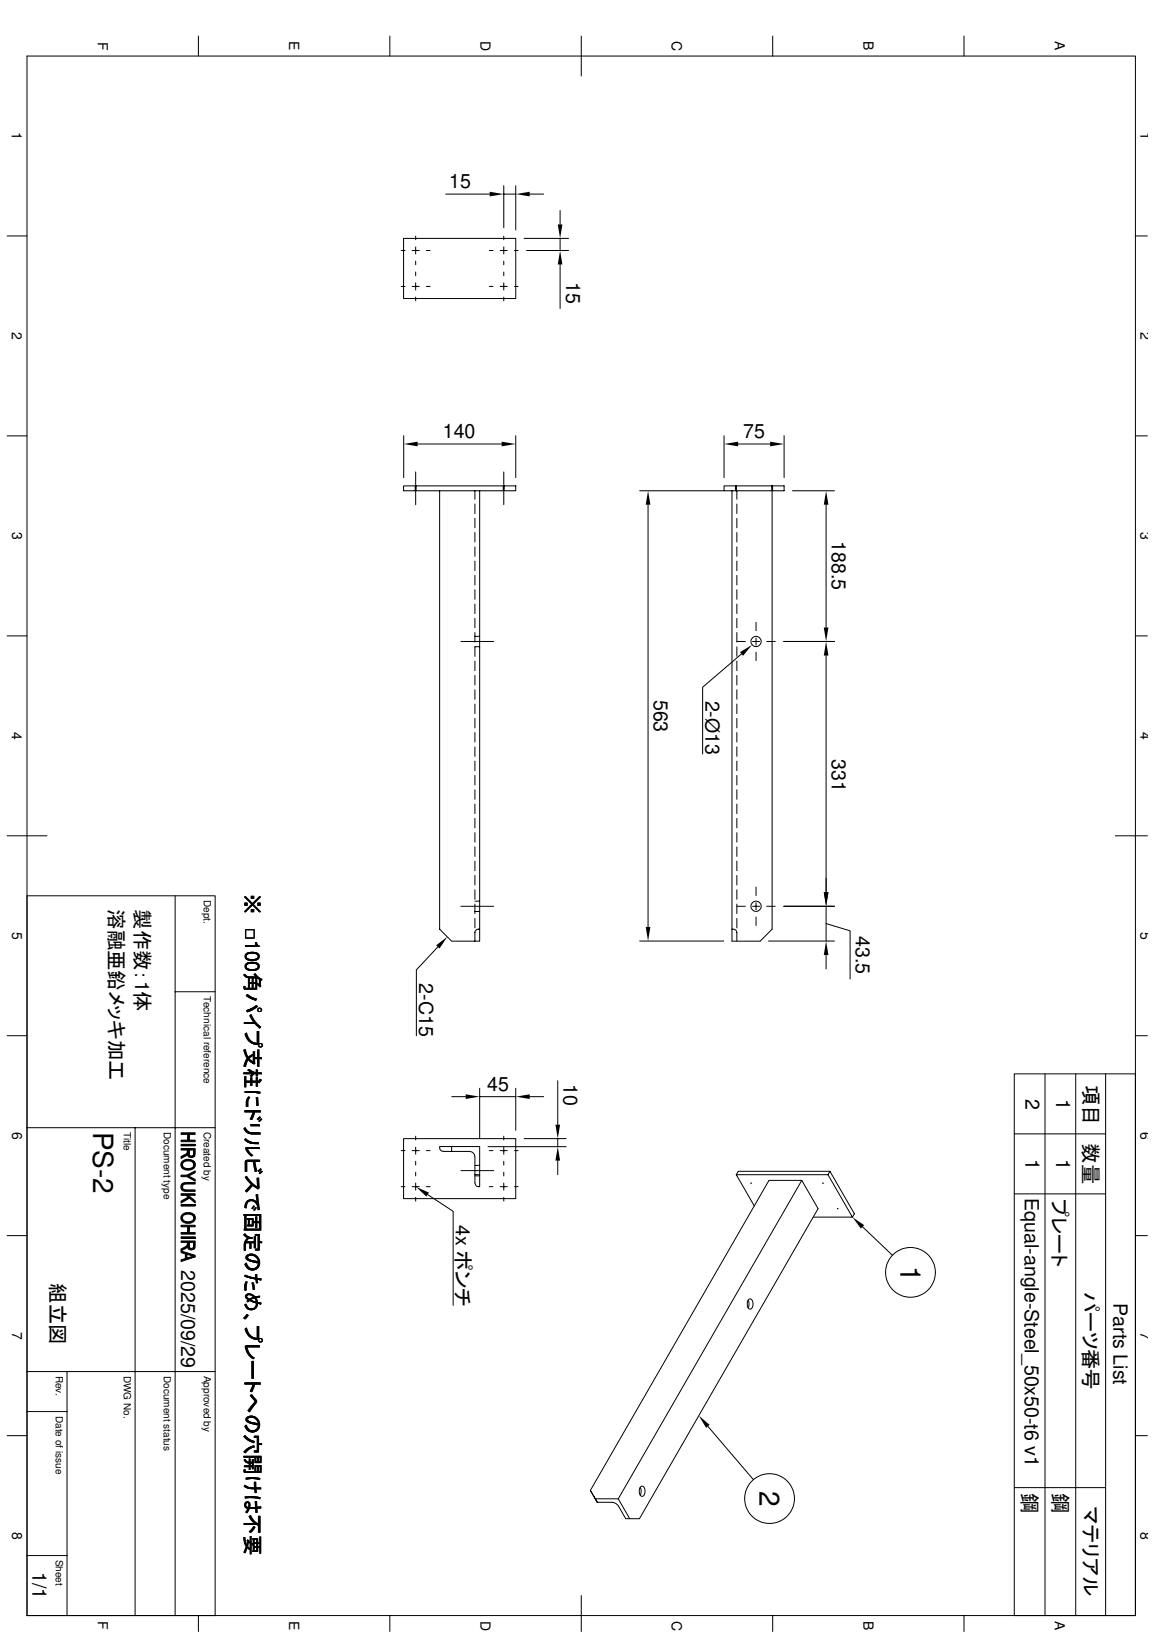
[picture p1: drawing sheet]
<svg xmlns="http://www.w3.org/2000/svg" width="210mm" height="297mm" viewBox="0 0 210 297" stroke-linecap="round" stroke-linejoin="round" font-family="sans-serif">
<g fill="none" stroke="#000" stroke-width=".18">
<path d="M4.9 10.2h201.6v283.8h-201.6zM36.1 6.6v3.6M70.9 6.6v3.6M105.7 6.6v7.2M140.5 6.6v3.6M175.3 6.6v3.6M81.1 35.3h8M91.6 33.8v7.6M91.6 35.3h2.2M93.8 33.8v8.1M96.4 35.3h2.5M101.9 38.3v2.6"/>
<path d="M1.3 42.9h3.6M73 45.6h.7M73 52.1h.7M73.4 43.4h20.4v10.9h-20.4zM75 45.6h1.3M75 52.1h1.3M75.6 43v.6M75.6 44.9v1.3M75.6 47.5v.7M75.6 49.5v.7M75.6 51.5v1.3M75.6 54.1v.7"/>
<path d="M77.6 45.6h.6M77.6 52.1h.6M89 45.6h.7M89 52.1h.7M91 45.6h1.3M91 52.1h1.3M91.6 43v.6M91.6 44.9v1.3M91.6 47.5v.7M91.6 49.5v.7M91.6 51.5v1.3M91.6 54.1v.7"/>
<path d="M93.6 45.6h.6M93.6 52.1h.6M95.3 43.4h8.1M95.8 45.6h7.6M101.9 43.4v2.2M101.9 48.1v8.1M206.5 42.9h2.2M1.3 79.3h3.6M73.4 79.3v7.6M93.8 79.3v7.6M131.7 79.3v7.6M142.6 79.3v7.6"/>
<path d="M206.5 79.3h2.2M73.4 88.4h20.4v.9h-20.4zM75.5 88.4v.9M75.6 85.9v6M75.7 88.4v.9M76 80.8h15.2M80 89.3v79.8l2.1 2.2h5.1v-82M86.4 89.3v1.6M86.4 91.7v1.8M86.4 94.3v1.8M86.4 96.9v1.8M86.4 99.5v1.8"/>
<path d="M91.5 88.4v.9M91.6 85.9v6M91.7 88.4v.9M116.4 89.3h15.2M117.9 91.9v76.8M131.7 88.4h10.9v.9h-10.9zM133.1 89.3v82h5.2l2.1-2.2v-79.8M133.8 88.4v.9M133.9 88.4v.9M134 89.3v1.6M134 91.7v1.8M134 94.3v1.8"/>
<path d="M134 96.9v1.8M134 99.5v1.8M134.3 80.8h5.8M140.4 88.4v.9M140.5 88.4v.9M144.1 89.3h7.7M150.3 91.9v22.3M1.3 115.7h3.6M83.8 116.8h6M86.4 102.1v1.8M86.4 104.7v1.8M86.4 107.3v1.8"/>
<path d="M86.4 109.9v1.8M86.4 112.5v1.8M86.4 115.1v1.8M86.4 115.8h.8M87.2 117.7h-.8v1.8M134 102.1v1.8M134 104.7v1.8M134 107.3v1.8M134 109.9v1.8M134 112.5v1.8M134 115.1v1.8M134 117.7v1.8"/>
<path d="M134 116.8h1.6M134.9 119l-7.1 6.1v12.1M136.9 116.8h1.3M137.5 113.3v1.5M137.5 116.1v1.3M137.5 118.7v1.5M139.5 116.8h1.5M142.6 116.8h9.2M150.3 119.3v43.1M206.5 115.7h2.2M86.4 120.3v1.8M86.4 122.9v1.8"/>
<path d="M86.4 125.5v1.8M86.4 128.1v1.8M86.4 130.7v1.8M86.4 133.3v1.8M86.4 135.9v1.8M86.4 138.5v1.8M134 120.3v1.8M134 122.9v1.8M134 125.5v1.8M134 128.1v1.8M134 130.7v1.8M134 133.3v1.8"/>
<path d="M134 135.9v1.8M134 138.5v1.8M1.3 152.1h7.3M86.4 141.1v1.8M86.4 143.7v1.8M86.4 146.3v1.8M86.4 148.9v1.8M86.4 151.6v1.7M86.4 154.1v1.8M86.4 156.7v1.8M86.4 159.3v1.8M134 141.1v1.8"/>
<path d="M134 143.7v1.8M134 146.3v1.8M134 148.9v1.8M134 151.6v1.7M134 154.1v1.8M134 156.7v1.8M134 159.3v1.8M202.9 152.1h5.8M4.9 163h34.2v131M31.9 163v131M79.6 172.4l-3.9 4.1v12M83.8 165h6"/>
<path d="M86.4 161.9v1.8M86.4 164.5v1.8M86.4 167.2v1.7M86.4 165.9h.8M86.4 164h.8M87.2 169.1a.69 .69 0 0 0-.8 .7v1.5M116.4 171.3h15.2M133.1 169.1a.7 .7 0 0 1 .9 .7v1.5M134 161.9v1.8M134 164.5v1.8M134 167.2v1.7M134 165h1.6"/>
<path d="M136.9 165h1.3M137.5 161.5v1.5M137.5 164.3v1.3M137.5 166.9v1.5M139.5 165h1.5M139.8 171.3h12M142.6 165h9.2M150.3 165v6.3zM150.3 168.1l4.3 1.3v8.8M150.3 173.8v2.6M1.3 188.5h3.6M31.9 180.5h7.2"/>
<path d="M82.2 199.6h2.5M87.2 198.1v9.1M87.2 199.6h6.6M93.8 198.1v7.6M96.4 199.6h2.5M101.5 196.7v8M190.1 195.5v98.5M195.7 195.5v98.5M201.1 195.5v98.5M206.5 188.5h2.2M4.9 205.3h34.2M24.6 205.3v88.7"/>
<path d="M32.9 207.5h1.2l.3-1v1h1.1v.3h-2.6zM32.9 206.2h2.6v.3h-1.1l-.3 1v-1h-1.2zM32.9 208.3h2.6v.3h-2.6zM32.9 210.5l1-.5 .2-.4v.5l-.1 .2-1.1 .5zM32.9 209h2.6l-.1 1.4-.1 .1-.1-1.2h-.8l-.1 1.2-.2-.4v-.8h-1.2zM32.9 213.9h1.1l1.5 .8v.3l-1.5-.8h-1.1zM32.9 218.6l1.3-.7 .3 .2-1.6 .9zM32.9 217.3h2.6v.3h-2.6zM32.9 219.2h2.6v.3h-2.6zM33.1 215.5l.1-.1v.6a.56 .56 0 0 0 .8 .6h1.5v.2h-1.5a.84 .84 0 0 1-1-.3 .84 .84 0 0 1 .1-1zM33.2 211.3l.7-.3 .7 .1 .7 .3-.1 .6a1.15 1.15 0 0 0-1.8-.4l-.2 .3v.7l-.3-.5v-.4zM33.2 212a1.16 1.16 0 0 0 2 .3l.1-.9 .2 .3v.6l-.4 .5-.5 .1h-.8l-.5-.2z"/>
<path d="M33.2 215.4l.7-.2h1.6v.3h-1.5a.58 .58 0 0 0-.8 .5zM33.8 217.6h.4l1.3 1v.3zM34 213.9l1.5-.8v.3l-1.2 .7zM34.4 209.3v.6a.42 .42 0 0 0 .4 .5 .42 .42 0 0 0 .4-.4l.1 .5-.4 .2-.5-.1zM73 209.4h.7M73 216h.7M73.4 207.2h20.4v11h-20.4zM75 209.4h1.3M75 216h1.3M75.6 206.8v.7M75.6 208.8v1.3M75.6 211.4v.6"/>
<path d="M75.6 213.4v.6M75.6 215.3v1.3M75.6 217.9v.7M77.6 209.4h.6M77.6 216h.6M77.8 217.4l4.6 3.1v17.1M80.6 209.5a.69 .69 0 0 1-.6-.8h2.1v.9h-1.5M82.1 209.6h3.3a.94 .94 0 0 1 1 .9M82.1 208.7h5.1v5.1M83.8 213.1h6M86.4 213.8h.8v2.2a.67 .67 0 0 1-.8-.7zM86.4 210.5v3.3"/>
<path d="M86.4 214h.8M86.4 212.1h.8M88.8 208.7h14.2M89 209.4h.7M89 216h.7M91 209.4h1.3M91 216h1.3M91.6 206.8v.7M91.6 208.8v1.3M91.6 211.4v.6M91.6 213.4v.6M91.6 215.3v1.3"/>
<path d="M91.6 217.9v.7M93.6 209.4h.6M93.6 216h.6M95.3 207.2h7.7M101.5 207.2v1.5M101.5 211.2v2.6M133.9 213.8h16.7l.4-.6 4.4 7.7-.4 .6h-7.1M136.5 215.3l.2 .1zM145.8 214.8l-33.3 58h-4.2M149.6 215.3l.2 .1zM150.6 213.8l4.4 7.7M151 213.2h-16.7l-.4 .6 3.3 5.7"/>
<path d="M152.3 220h.1zM184.5 206.4h16.6M184.5 217.3h16.6M1.3 224.9h3.6M32.9 224.3h1.2l.3-1v1h1.1v.3h-2.6zM32.9 223h2.6v.3h-1.1l-.3 1v-1h-1.2zM32.9 225.1h2.6v.3h-2.6zM32.9 227.3l1-.5 .2-.4v.5l-.2 .3-1 .5zM32.9 225.9h2.6l-.1 1.3-.1 .2-.1-1.3h-.8v1.3l-.3-.4v-.9h-1.2zM32.9 227.7l2.6 .8v.3l-1.5-.5-.3 .8v-.9l-.8-.2zM32.9 229.3l.8-.2 .3-.8v.7l1.2-.4 .3 .2-2.6 .8zM33.1 221.1l.6-.4h1l.6 .3-.1 .7a1.15 1.15 0 0 0-1.8-.4l-.2 .3v.7l-.1-.1a.83 .83 0 0 1 0-1.1z"/>
<path d="M33.2 221.7l.1 .3 .2 .2 .9 .2a.77 .77 0 0 0 .8-.7l.1-.7 .2 .4v.6l-.4 .4-.7 .3-.6-.1-.5-.2zM34.4 226.1v.6a.42 .42 0 0 0 .4 .5 .42 .42 0 0 0 .4-.4l.1 .6-.4 .1-.5-.1zM136.1 236.6a1.38 1.38 0 0 1 0 1.4M136.2 236.5a.53 .53 0 0 1 .6 .1 .53 .53 0 0 1 .1 .5 .82 .82 0 0 1-.6 1.2 1.29 1.29 0 0 1-.1-1.8zM156.9 223.3l5.4 5.2M206.5 224.9h2.2M4.9 256.9h7.3M4.9 249.6h34.2M12.2 249.6v44.4M128.8 259.6l8.2 9.7M1.3 261.3h3.6M107.4 271.3l32.5-56.5h5.9l3 5.2-32.5 56.4h-2.5l-1.3-2.3"/>
<path d="M107.5 271.4l-.1-.1 1.2 2.1-1.1-2M108.6 273.4h2.7a1.43 1.43 0 0 1 1.2 .7M112.5 272.8l2 3.6M116.4 270.7a1.38 1.38 0 0 1 0 1.4M116.6 270.6a.53 .53 0 0 1 .5 0 .53 .53 0 0 1 .2 .6 .82 .82 0 0 1-.6 1.1 1.29 1.29 0 0 1-.1-1.7zM184.5 270.8h16.6M206.5 261.3h2.2M4.9 283.1h7.3M36.1 294v2.9M70.9 294v2.9M105.7 290.4v6.5M140.5 294v2.9"/>
<path d="M175.3 294v2.9M184.5 294v-98.5h22v98.5"/>
<circle cx="75.6" cy="45.6" r=".06"/>
<circle cx="75.6" cy="52.1" r=".06"/>
<circle cx="91.6" cy="45.6" r=".06"/>
<circle cx="91.6" cy="52.1" r=".06"/>
<circle cx="137.5" cy="116.8" r=".93"/>
<circle cx="137.5" cy="165" r=".93"/>
<circle cx="75.6" cy="216" r=".06"/>
<circle cx="75.6" cy="209.4" r=".06"/>
<circle cx="91.6" cy="216" r=".06"/>
<circle cx="91.6" cy="209.4" r=".06"/>
<circle cx="165.6" cy="231.6" r="4.5"/>
<circle cx="140" cy="272.8" r="4.5"/>
</g>
<g fill="#000">
<path d="M89.1 34.9l2.5 .4-2.5 .5zM93.8 35.3l2.6-.4v.9zM101.5 40.9h.8l-.4 2.5zM101.9 45.6l.4 2.5h-.8zM73.4 80.8l2.6-.4v.8zM91.2 80.4l2.6 .4-2.6 .4zM117.9 89.3l.4 2.6h-.8zM131.7 80.8l2.6-.4v.8zM140.1 80.4l2.5 .4-2.5 .4zM150.3 89.3l.4 2.6h-.9zM134.6 118.7l2.2-1.3-1.7 2zM149.8 114.2h.9l-.4 2.6z"/>
<path d="M150.3 116.8l.4 2.5h-.9zM79.3 172.1l2.1-1.6-1.5 2.1zM117.5 168.7h.8l-.4 2.6zM149.8 162.4h.9l-.4 2.6zM150.3 171.3l.4 2.5h-.9zM84.7 199.2l2.5 .4-2.5 .4zM93.8 199.6l2.6-.4v.8zM75.7 216l2.3 1.1-.4 .7zM101.5 208.7l.4 2.5h-.9zM101 204.7h.9l-.4 2.5zM155 221.5l2.2 1.5-.6 .6zM127.1 257.7l2 1.6-.7 .6z"/>
<path d="M32.9 210.5l1-.5 .2-.4v.5l-.1 .2-1.1 .5z" fill-rule="evenodd"/>
<path d="M32.9 218.6l1.3-.7 .3 .2-1.6 .9z" fill-rule="evenodd"/>
<path d="M34.4 209.3v.6a.42 .42 0 0 0 .4 .5 .42 .42 0 0 0 .4-.4l.1 .5-.4 .2-.5-.1z" fill-rule="evenodd"/>
<path d="M33.2 211.3l.7-.3 .7 .1 .7 .3-.1 .6a1.15 1.15 0 0 0-1.8-.4l-.2 .3v.7l-.3-.5v-.4z" fill-rule="evenodd"/>
<path d="M32.9 207.5h1.2l.3-1v1h1.1v.3h-2.6z" fill-rule="evenodd"/>
<path d="M32.9 206.2h2.6v.3h-1.1l-.3 1v-1h-1.2z" fill-rule="evenodd"/>
<path d="M32.9 209h2.6l-.1 1.4-.1 .1-.1-1.2h-.8l-.1 1.2-.2-.4v-.8h-1.2z" fill-rule="evenodd"/>
<path d="M34 213.9l1.5-.8v.3l-1.2 .7z" fill-rule="evenodd"/>
<path d="M32.9 213.9h1.1l1.5 .8v.3l-1.5-.8h-1.1z" fill-rule="evenodd"/>
<path d="M33.1 215.5l.1-.1v.6a.56 .56 0 0 0 .8 .6h1.5v.2h-1.5a.84 .84 0 0 1-1-.3 .84 .84 0 0 1 .1-1z" fill-rule="evenodd"/>
<path d="M33.2 215.4l.7-.2h1.6v.3h-1.5a.58 .58 0 0 0-.8 .5z" fill-rule="evenodd"/>
<path d="M33.8 217.6h.4l1.3 1v.3z" fill-rule="evenodd"/>
<path d="M32.9 217.3h2.6v.3h-2.6z" fill-rule="evenodd"/>
<path d="M33.2 212a1.16 1.16 0 0 0 2 .3l.1-.9 .2 .3v.6l-.4 .5-.5 .1h-.8l-.5-.2z" fill-rule="evenodd"/>
<path d="M32.9 227.3l1-.5 .2-.4v.5l-.2 .3-1 .5z" fill-rule="evenodd"/>
<path d="M33.1 221.1l.6-.4h1l.6 .3-.1 .7a1.15 1.15 0 0 0-1.8-.4l-.2 .3v.7l-.1-.1a.83 .83 0 0 1 0-1.1z" fill-rule="evenodd"/>
<path d="M34.4 226.1v.6a.42 .42 0 0 0 .4 .5 .42 .42 0 0 0 .4-.4l.1 .6-.4 .1-.5-.1z" fill-rule="evenodd"/>
<path d="M32.9 224.3h1.2l.3-1v1h1.1v.3h-2.6z" fill-rule="evenodd"/>
<path d="M32.9 223h2.6v.3h-1.1l-.3 1v-1h-1.2z" fill-rule="evenodd"/>
<path d="M32.9 225.9h2.6l-.1 1.3-.1 .2-.1-1.3h-.8v1.3l-.3-.4v-.9h-1.2z" fill-rule="evenodd"/>
<path d="M32.9 227.7l2.6 .8v.3l-1.5-.5-.3 .8v-.9l-.8-.2z" fill-rule="evenodd"/>
<path d="M32.9 229.3l.8-.2 .3-.8v.7l1.2-.4 .3 .2-2.6 .8z" fill-rule="evenodd"/>
<path d="M33.2 221.7l.1 .3 .2 .2 .9 .2a.77 .77 0 0 0 .8-.7l.1-.7 .2 .4v.6l-.4 .4-.7 .3-.6-.1-.5-.2z" fill-rule="evenodd"/>
</g>
<path d="M32.9 208.4h2.6M32.9 219.4h2.6M32.9 225.2h2.6" fill="none" stroke="#000" stroke-width=".28"/>
<g font-size="5.1">
<text x="16.9" y="206" transform="rotate(90 16.9 206)">PS-2</text>
<text x="163.8" y="230.4" transform="rotate(90 163.8 230.4)">1</text>
<text x="138.2" y="271.4" transform="rotate(90 138.2 271.4)">2</text>
</g>
<g font-size="3.7">
<text x="19.9" y="163" transform="rotate(90 19.9 163)">溶融亜鉛メッキ加工</text>
<text x="24.6" y="163" transform="rotate(90 24.6 163)">製作数：1体</text>
<text x="44.7" y="162.7" transform="rotate(90 44.7 162.7)">※　□100角パイプ支柱にドリルビスで固定のため、プレートへの穴開けは不要</text>
<text x="197.1" y="197.5" transform="rotate(90 197.1 197.5)">項目</text>
<text x="197.1" y="208.1" transform="rotate(90 197.1 208.1)">数量</text>
<text x="191.4" y="218.2" transform="rotate(90 191.4 218.2)">プレート</text>
<text x="9.2" y="233.6" transform="rotate(90 9.2 233.6)">組立図</text>
<text x="197.1" y="235.1" transform="rotate(90 197.1 235.1)">パーツ番号</text>
<text x="186" y="271.7" transform="rotate(90 186 271.7)">鋼</text>
<text x="191.6" y="271.7" transform="rotate(90 191.6 271.7)">鋼</text>
<text x="197.1" y="274.2" transform="rotate(90 197.1 274.2)">マテリアル</text>
</g>
<g font-size="3.6">
<text x="81.7" y="34.3">15</text>
<text x="103" y="51.3" transform="rotate(90 103 51.3)">15</text>
<text x="80.5" y="79.8">140</text>
<text x="135.2" y="79.8">75</text>
<text x="151.3" y="98.5" transform="rotate(90 151.3 98.5)">188.5</text>
<text x="118.9" y="127.3" transform="rotate(90 118.9 127.3)">563</text>
<text x="128.3" y="127.5" transform="rotate(90 128.3 127.5)">2-Ø13</text>
<text x="151.3" y="138.1" transform="rotate(90 151.3 138.1)">331</text>
<text x="155.7" y="170.4" transform="rotate(90 155.7 170.4)">43.5</text>
<text x="76.2" y="179" transform="rotate(90 76.2 179)">2-C15</text>
<text x="102.5" y="197.3" transform="rotate(90 102.5 197.3)">10</text>
<text x="88.6" y="198.5">45</text>
<text x="186.5" y="200" transform="rotate(90 186.5 200)">2</text>
<text x="192.1" y="200.1" transform="rotate(90 192.1 200.1)">1</text>
<text x="186.5" y="211" transform="rotate(90 186.5 211)">1</text>
<text x="192.1" y="211" transform="rotate(90 192.1 211)">1</text>
<text x="186.4" y="218.1" transform="rotate(90 186.4 218.1)">Equal-angle-Steel_50x50-t6 v1</text>
<text x="82.9" y="223" transform="rotate(90 82.9 223)">4x ポンチ</text>
<text x="32.9" y="231.1" transform="rotate(90 32.9 231.1)">2025/09/29</text>
<text x="202.6" y="237.2" transform="rotate(90 202.6 237.2)">Parts List</text>
<text x="5.9" y="286.1" transform="rotate(90 5.9 286.1)">1/1</text>
</g>
<g font-size="2.5">
<text x="17.8" y="7.6" transform="rotate(90 17.8 7.6)">F</text>
<text x="52.6" y="7.5" transform="rotate(90 52.6 7.5)">E</text>
<text x="87.4" y="7.5" transform="rotate(90 87.4 7.5)">D</text>
<text x="122.2" y="7.5" transform="rotate(90 122.2 7.5)">C</text>
<text x="157" y="7.5" transform="rotate(90 157 7.5)">B</text>
<text x="191.9" y="7.5" transform="rotate(90 191.9 7.5)">A</text>
<text x="2.2" y="24" transform="rotate(90 2.2 24)">1</text>
<text x="207.4" y="24" transform="rotate(90 207.4 24)">1</text>
<text x="2.2" y="60.4" transform="rotate(90 2.2 60.4)">2</text>
<text x="207.4" y="60.4" transform="rotate(90 207.4 60.4)">2</text>
<text x="2.2" y="96.8" transform="rotate(90 2.2 96.8)">3</text>
<text x="207.5" y="96.8" transform="rotate(90 207.5 96.8)">3</text>
<text x="2.2" y="133.2" transform="rotate(90 2.2 133.2)">4</text>
<text x="207.4" y="133.2" transform="rotate(90 207.4 133.2)">4</text>
<text x="2.2" y="169.6" transform="rotate(90 2.2 169.6)">5</text>
<text x="207.5" y="169.6" transform="rotate(90 207.5 169.6)">5</text>
<text x="2.2" y="206" transform="rotate(90 2.2 206)">6</text>
<text x="207.5" y="206" transform="rotate(90 207.5 206)">6</text>
<text x="2.2" y="242.4" transform="rotate(90 2.2 242.4)">7</text>
<text x="207.5" y="242.4" transform="rotate(90 207.5 242.4)">7</text>
<text x="2.2" y="278.8" transform="rotate(90 2.2 278.8)">8</text>
<text x="207.5" y="278.8" transform="rotate(90 207.5 278.8)">8</text>
<text x="17.8" y="295.1" transform="rotate(90 17.8 295.1)">F</text>
<text x="52.6" y="295" transform="rotate(90 52.6 295)">E</text>
<text x="87.4" y="295" transform="rotate(90 87.4 295)">D</text>
<text x="122.2" y="295" transform="rotate(90 122.2 295)">C</text>
<text x="157" y="295" transform="rotate(90 157 295)">B</text>
<text x="191.9" y="295" transform="rotate(90 191.9 295)">A</text>
</g>
<g font-size="1.8">
<text x="37.1" y="163.8" transform="rotate(90 37.1 163.8)">Dept.</text>
<text x="37.1" y="181.2" transform="rotate(90 37.1 181.2)">Technical reference</text>
<text x="22.5" y="206" transform="rotate(90 22.5 206)">Title</text>
<text x="29.8" y="206" transform="rotate(90 29.8 206)">Document type</text>
<text x="37.1" y="206" transform="rotate(90 37.1 206)">Created by</text>
<text x="10.2" y="250.4" transform="rotate(90 10.2 250.4)">Rev.</text>
<text x="22.5" y="250.4" transform="rotate(90 22.5 250.4)">DWG No.</text>
<text x="29.8" y="250.4" transform="rotate(90 29.8 250.4)">Document status</text>
<text x="37.1" y="250.4" transform="rotate(90 37.1 250.4)">Approved by</text>
<text x="10.2" y="257.7" transform="rotate(90 10.2 257.7)">Date of issue</text>
<text x="10.2" y="283.9" transform="rotate(90 10.2 283.9)">Sheet</text>
</g>
</svg>
